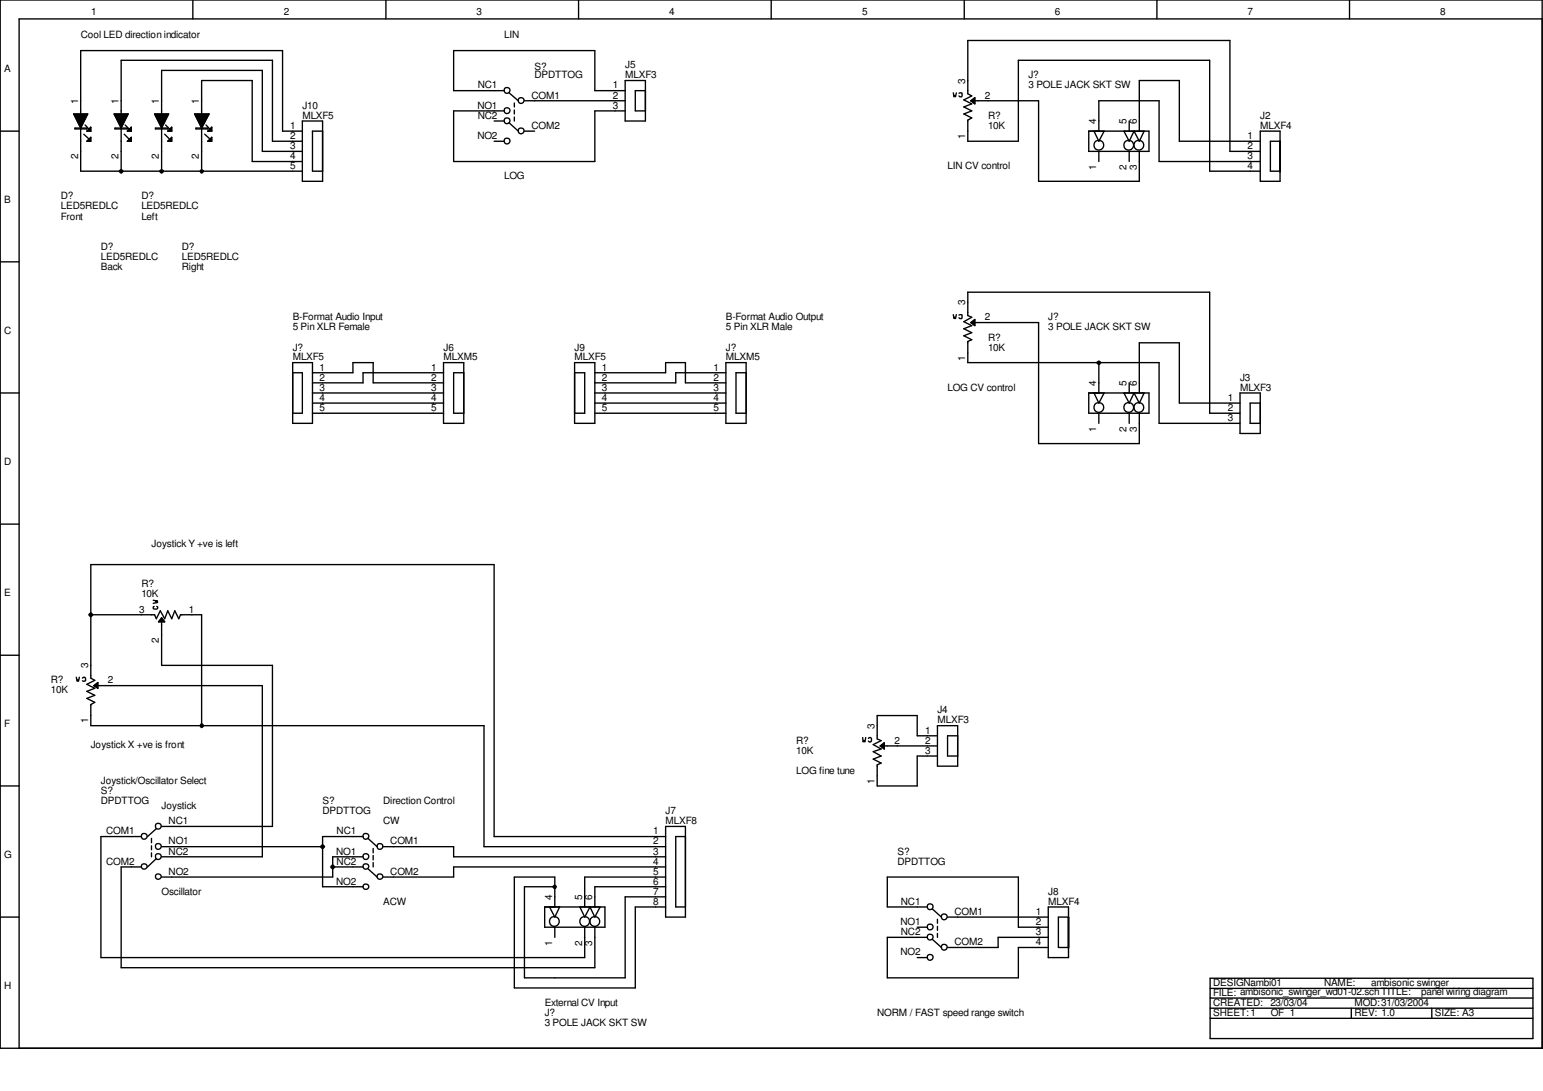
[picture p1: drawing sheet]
<svg xmlns="http://www.w3.org/2000/svg" width="297mm" height="210mm" viewBox="0 0 297 210" stroke-linecap="round" stroke-linejoin="round" font-family="sans-serif">
<g fill="none" stroke="#000" stroke-width=".26">
<path d="M0 0h296.9v201.7h-296.9zM37.1 0v3.6M74.3 0v3.6M97.1 17.4h-9.8v-7.7h27.2v7.7h5.9M98 17.9l1.8 1.5M99 19.8v.8M101 19.4h19.4M111.4 0v3.6M120.4 15.5h3.8v7.8h-3.8zM124.2 17.4h-1.9v3.9h1.9M148.5 0v3.6M183.5 17.9l.2 .7 .1-.2 .1 .2 .2-.7"/>
<path d="M184.6 17.9h.6l-.1 .7h-.3l-.2-.1M185.6 0v3.6M186.9 19.4h13v15.5h19.4v-5.8M186.9 19.4l.8-.6v1.2zM222.7 0v3.6M259.8 0v3.6M296.9 3.6h-293.2v198.1M0 25.2h3.7M14.2 21.9h2.7l-1.4 2.7zM14.4 24.6h2.3v.2h-2.3zM15.5 21.9v-12.2h38.9v15.5h3.8M15.5 24.6v8.3h42.7"/>
<path d="M16.1 25.8l1 1M16.4 24l1.1 1.2M16.7 25.2l.8-.7v.7zM17.5 26.4v.8h-.8zM22 21.9h2.7l-1.4 2.7zM22.1 24.6h2.4v.2h-2.4zM23.3 21.9v-10.3h29.1v15.6h5.8M23.3 24.6v8.3M23.9 25.8l.9 1M24.1 24l1.2 1.2M24.5 25.2l.8-.7v.7zM25.3 26.4v.8h-.8z"/>
<path d="M29.8 21.9h2.7l-1.4 2.7zM29.9 24.6h2.4v.2h-2.4zM31.1 21.9v-8.4h19.4v15.6h7.7M31.1 24.6v8.3M31.7 25.8l.9 1M31.9 24l1.2 1.2M32.3 25.2l.8-.7v.7zM33.1 26.4v.8h-.8zM37.5 21.9h2.8l-1.5 2.7zM37.7 24.6h2.3v.2h-2.3zM38.8 21.9v-6.4h9.8v15.6h9.6M38.8 24.6v8.3"/>
<path d="M39.4 25.8l1 1M39.7 24l1.1 1.2M40 25.2l.8-.7v.7zM40.8 26.4v.8h-.8zM58.2 23.3h3.9v11.6h-3.9zM62.1 25.2h-1.9v7.7h1.9M95.1 27.2h2M95.1 23.3h2M97.1 21.3h-9.8v9.8h27.2v-9.8h5.9M98 23.6l1.8 1.6M99 21.2v.7M99 22.5v.8"/>
<path d="M101 25.2h1.9M209.6 25.2h11.6v3.9h-11.6zM210.6 25.2l.9 2 1.1-2M211.5 25.2v-5.8h11.6v11.7h19.5M211.5 29.1v2M216.4 25.2l1 2 .9-2 1 2 1-2M217.4 23.3v1.9M217.4 29.1v2M219.3 25.2v-9.7h7.7v11.7h15.6M242.6 25.2h3.8v9.7h-3.8zM242.6 29.1h-5.8v-21.3h-50.5v10.2l.8 .5-1.6 .7 1.6 .8-1.6 .6 1.6 .7-1.6 .6 1.6 .8-.8 .4v4.1h9.7v-15.6h36.9v21.3h9.7M246.4 27.2h.1"/>
<path d="M246.4 32.9h.1M246.4 27.2h-1.8v5.7h1.8M0 50.4h3.7M0 75.6h3.7M56.3 71.7h1.9v7.8h-1.9M56.3 69.8h3.9v11.6h-3.9zM60.2 75.6h25.2M60.2 71.7h7.7v-1.9h3.9v3.9h13.6M60.2 79.5h25.2M60.2 77.6h25.2M85.4 69.8h3.9v11.6h-3.9zM85.4 71.7h-15.5v2h-9.7"/>
<path d="M89.3 71.7h-2v7.8h2M110.6 71.7h2v7.8h-2M110.6 69.8h3.9v11.6h-3.9zM114.5 75.6h25.2M114.5 71.7h13.6v-1.9h3.8v3.9h7.8M114.5 79.5h25.2M114.5 77.6h25.2M139.7 71.7h-9.6v2h-15.6M139.7 69.8h3.9v11.6h-3.9zM143.6 71.7h-1.9v7.8h1.9M183.5 60.5l.2 .8 .1-.3 .1 .3 .2-.8M184.6 60.6h.6l-.1 .7h-.3l-.2-.2"/>
<path d="M186.9 62.1h13v23.2h19.4v-5.8M186.9 62.1l.8-.6v1.2zM209.6 75.6h11.6v3.9h-11.6zM210.6 75.6l.9 2 1.1-2M211.5 69.8v5.8M211.5 79.5v1.9M216.4 75.6l1 2 .9-2 1 2 1-2M217.4 73.7v1.9M217.4 79.5v1.9M219.3 75.6v-9.6h7.7v11.6h11.7M238.7 75.6h3.9v7.8h-3.9zM238.7 79.5h-5.8v-23.3h-46.6v4.5l.8 .3-1.6 .9 1.6 .8-1.6 .5 1.6 .8-1.6 .6 1.6 .8-.8 .3v4.1h36.8v11.6h15.6"/>
<path d="M242.6 77.6h-1.9v3.8h1.9M0 100.8h3.7M17.5 118.3h12.3l.3 .7 .8-1.5 .8 1.5 .6-1.5 .8 1.5 .6-1.5 .7 1.5 .4-.7h4v21.3M29.5 115.5l.8 .2h-.3l.3 .2-.8 .2M29.7 116.7l-.2 .1v.3l.2 .1 .6-.1v-.3l-.1-.1M31.1 118.9v9.1h21.3v31h-21.3M31.1 118.9l.6 .7h-1.2zM0 126.1h3.7M14.7 130.3l.2 .8 .1-.3 .1 .3 .2-.8M15.9 130.5l.1-.2 .5 .2v.5h-.6M18.1 131.9h32.4v32.9h-19.4M18.1 131.9l.7-.6v1.1z"/>
<path d="M180.5 139.6h3.9v7.8h-3.9zM0 151.2h3.7M30.1 159.4l-1.7 1.6M128.1 159h3.8v17.4h-3.8zM166.1 141.9l.1 .8 .1-.2 .2 .2 .2-.8M167.2 142.1l.1-.2 .5 .2v.5l-.2 .1-.4-.1M169.5 143.5h11M169.5 143.5l.7-.6v1.2zM180.5 141.6h-3.9v-3.9h-7.7v4.5l.7 .3-1.5 .8 1.5 .8-1.5 .5 1.5 .9-1.5 .5 1.5 .8-.7 .4v4h7.7v-5.7h3.9M184.4 141.6h-2v3.9h2M0 176.4h3.7M27.2 161h-7.8v23.2h93.2v-5.8"/>
<path d="M27.2 166.8h-3.9v19.4h91.2v-7.8M29.2 161.3v.8M29.2 162.7v.8M29.2 164.1v.7M30.1 165.2l-1.7 1.6M31.1 162.9h31M64 166.8h5.9M69.9 161h-7.8v9.6h7.8M69.9 164.8h-5.9v3.9h-32.9M70.8 161.3l1.8 1.6M70.8 167.1l1.8 1.6M71.8 163.2v.9"/>
<path d="M71.8 164.6v.8M71.8 165.9v.9M73.8 162.9h13.5v1.9h40.8M104.9 174.5h11.6v3.9h-11.6zM105.8 174.5l1 1.9 .9-1.9M106.8 174.5v-5.8h-7.8v21.4h23.3v-15.6h5.8M106.8 170.6h-5.8v17.5h19.4v-15.5h7.7M106.8 178.4v1.9M111.6 174.5l1 1.9 1-1.9 .9 1.9 1-1.9M128.1 161h-33v-52.4h-77.6v21.9l.7 .4-1.5 .8 1.5 .7-1.5 .6 1.5 .8-1.5 .6 1.5 .7-.7 .5v4h75.7v23.3h34.9M128.1 166.8h-40.8v1.9h-13.5M128.1 168.7h-15.5v5.8"/>
<path d="M128.1 170.6h-13.6v3.9M131.9 161h-1.8v13.5h1.8M176.6 178.4h1.9M178.5 174.5h-7.7v-5.8h25.2v9.7h5.8M179.5 174.9l1.7 1.5M180.5 176.9v.7M180.5 178.2v.8M180.5 179.6v.7M182.4 176.4h19.4M201.8 174.5h3.9v9.7h-3.9zM205.7 176.4h.1M205.7 176.4h-2v5.9h2"/>
<path d="M176.6 184.2h1.9M178.5 180.3h-7.7v7.8h25.2v-5.8h5.8M179.5 180.8l1.7 1.5M201.8 180.3h-9.7v2h-9.7M205.7 182.3h.1M233 190.2h62.1M233 192h62.1M233 194h62.1M233 195.9h62.1M233 188.2h62.1v11.6h-62.1zM260.1 194v1.9M275.6 194v1.9"/>
<circle cx="97.6" cy="17.4" r=".57"/>
<circle cx="100.3" cy="19.3" r=".57"/>
<circle cx="97.6" cy="23.2" r=".57"/>
<circle cx="97.6" cy="27.1" r=".57"/>
<circle cx="97.6" cy="21.3" r=".57"/>
<circle cx="100.3" cy="25.2" r=".57"/>
<circle cx="211.5" cy="27.9" r=".94"/>
<circle cx="217.3" cy="27.9" r=".94"/>
<circle cx="219.2" cy="27.9" r=".94"/>
<circle cx="211.5" cy="78.4" r=".94"/>
<circle cx="217.3" cy="78.4" r=".94"/>
<circle cx="219.2" cy="78.4" r=".94"/>
<circle cx="30.5" cy="159" r=".57"/>
<circle cx="27.7" cy="160.9" r=".57"/>
<circle cx="27.8" cy="166.7" r=".55"/>
<circle cx="30.5" cy="162.8" r=".57"/>
<circle cx="30.5" cy="164.8" r=".57"/>
<circle cx="30.5" cy="168.6" r=".55"/>
<circle cx="70.4" cy="160.9" r=".57"/>
<circle cx="70.4" cy="164.8" r=".57"/>
<circle cx="70.4" cy="170.6" r=".55"/>
<circle cx="70.4" cy="166.7" r=".55"/>
<circle cx="73.1" cy="162.8" r=".57"/>
<circle cx="73.1" cy="168.6" r=".55"/>
<circle cx="106.7" cy="177.3" r=".94"/>
<circle cx="112.5" cy="177.3" r=".94"/>
<circle cx="114.5" cy="177.3" r=".94"/>
<circle cx="179" cy="178.3" r=".57"/>
<circle cx="179" cy="174.4" r=".57"/>
<circle cx="181.8" cy="176.4" r=".57"/>
<circle cx="179" cy="184.2" r=".57"/>
<circle cx="179" cy="180.3" r=".57"/>
<circle cx="181.8" cy="182.2" r=".57"/>
</g>
<g fill="#000">
<path d="M186.9 19.4l.8-.6v1.2zM14.2 21.9h2.7l-1.4 2.7zM16.7 25.2l.8-.7v.7zM16.7 27.2l.8-.8v.8zM23.1 32.9l.2-.1 .3 .1-.3 .3zM22 21.9h2.7l-1.4 2.7zM24.5 25.2l.8-.7v.7zM24.5 27.2l.8-.8v.8zM30.9 32.9l.2-.1 .3 .1-.3 .3zM29.8 21.9h2.7l-1.4 2.7zM32.3 25.2l.8-.7v.7zM32.3 27.2l.8-.8v.8z"/>
<path d="M38.8 32.8l.3 .1-.3 .3-.2-.3zM37.5 21.9h2.8l-1.5 2.7zM40 25.2l.8-.7v.7zM40 27.2l.8-.8v.8zM186.9 62.1l.8-.6v1.2zM211.3 69.8l.2-.2 .3 .2-.3 .2zM17.5 118l.2 .3-.2 .2-.3-.2zM31.1 118.9l.6 .7h-1.2zM18.1 131.9l.7-.6v1.1zM38.8 139.4l.3 .2-.3 .3-.2-.3zM169.5 143.5l.7-.6v1.2zM62.1 162.6l.3 .3-.3 .3-.3-.3z"/>
<path d="M63.8 166.8l.2-.3 .3 .3-.3 .2zM106.5 170.6l.3-.2 .2 .2-.2 .3z"/>
</g>
<g fill="none" stroke="#000" stroke-width=".19">
<path d="M186.9 19.4l.8-.6v1.2zM14.2 21.9h2.7l-1.4 2.7zM16.7 25.2l.8-.7v.7zM16.7 27.2l.8-.8v.8zM22 21.9h2.7l-1.4 2.7zM24.5 25.2l.8-.7v.7zM24.5 27.2l.8-.8v.8zM29.8 21.9h2.7l-1.4 2.7zM32.3 25.2l.8-.7v.7zM32.3 27.2l.8-.8v.8zM37.5 21.9h2.8l-1.5 2.7zM40 25.2l.8-.7v.7z"/>
<path d="M40 27.2l.8-.8v.8zM186.9 62.1l.8-.6v1.2zM31.1 118.9l.6 .7h-1.2zM18.1 131.9l.7-.6v1.1zM169.5 143.5l.7-.6v1.2z"/>
</g>
<path d="M23.1 32.9l.2-.1 .3 .1-.3 .3zM30.9 32.9l.2-.1 .3 .1-.3 .3zM38.8 32.8l.3 .1-.3 .3-.2-.3zM211.3 69.8l.2-.2 .3 .2-.3 .2zM17.5 118l.2 .3-.2 .2-.3-.2zM38.8 139.4l.3 .2-.3 .3-.2-.3zM62.1 162.6l.3 .3-.3 .3-.3-.3zM63.8 166.8l.2-.3 .3 .3-.3 .2zM106.5 170.6l.3-.2 .2 .2-.2 .3z" fill="none" stroke="#000" stroke-width=".51"/>
<g font-size="1.9">
<text x="17.6" y="3">1</text>
<text x="54.6" y="3">2</text>
<text x="91.7" y="3">3</text>
<text x="128.8" y="3">4</text>
<text x="166" y="3">5</text>
<text x="203.1" y="3">6</text>
<text x="240.2" y="3">7</text>
<text x="277.2" y="3">8</text>
<text x="15.5" y="7.4">Cool LED direction indicator</text>
<text x="97.1" y="7.4">LIN</text>
<text x=".8" y="13.8">A</text>
<text x="92" y="17">NC1</text>
<text x="102.9" y="13.5">S?</text>
<text x="102.9" y="15.1">DPDTTOG</text>
<text x="118" y="17">1</text>
<text x="120.4" y="13.1">J5</text>
<text x="120.4" y="15.1">MLXF3</text>
<text x="185.8" y="16.1" transform="rotate(-90 185.8 16.1)">3</text>
<text x="198" y="15.1">J?</text>
<text x="198" y="17">3 POLE JACK SKT SW</text>
<text x="15" y="20" transform="rotate(-90 15 20)">1</text>
<text x="22.8" y="20" transform="rotate(-90 22.8 20)">1</text>
<text x="30.6" y="20" transform="rotate(-90 30.6 20)">1</text>
<text x="38.3" y="20" transform="rotate(-90 38.3 20)">1</text>
<text x="58.2" y="20.9">J10</text>
<text x="58.2" y="22.9">MLXF5</text>
<text x="91.9" y="20.9">NO1</text>
<text x="92" y="22.9">NC2</text>
<text x="102.3" y="19">COM1</text>
<text x="118" y="19">2</text>
<text x="118" y="20.9">3</text>
<text x="189.6" y="19">2</text>
<text x="190.2" y="22.9">R?</text>
<text x="211" y="23.9" transform="rotate(-90 211 23.9)">4</text>
<text x="216.9" y="23.9" transform="rotate(-90 216.9 23.9)">5</text>
<text x="218.8" y="23.9" transform="rotate(-90 218.8 23.9)">6</text>
<text x="242.6" y="22.9">J2</text>
<text x="55.8" y="24.8">1</text>
<text x="55.8" y="26.8">2</text>
<text x="55.8" y="28.7">3</text>
<text x="91.9" y="26.8">NO2</text>
<text x="102.3" y="24.8">COM2</text>
<text x="185.8" y="26.8" transform="rotate(-90 185.8 26.8)">1</text>
<text x="190.2" y="24.8">10K</text>
<text x="240.2" y="26.8">1</text>
<text x="240.2" y="28.7">2</text>
<text x="242.6" y="24.8">MLXF4</text>
<text x="15" y="30.6" transform="rotate(-90 15 30.6)">2</text>
<text x="22.8" y="30.6" transform="rotate(-90 22.8 30.6)">2</text>
<text x="30.6" y="30.6" transform="rotate(-90 30.6 30.6)">2</text>
<text x="38.3" y="30.6" transform="rotate(-90 38.3 30.6)">2</text>
<text x="55.8" y="30.6">4</text>
<text x="55.8" y="32.5">5</text>
<text x="97.1" y="34.5">LOG</text>
<text x="182.4" y="32.5">LIN CV control</text>
<text x="211" y="32.8" transform="rotate(-90 211 32.8)">1</text>
<text x="216.9" y="32.8" transform="rotate(-90 216.9 32.8)">2</text>
<text x="218.8" y="32.8" transform="rotate(-90 218.8 32.8)">3</text>
<text x="240.2" y="30.6">3</text>
<text x="240.2" y="32.5">4</text>
<text x=".8" y="39">B</text>
<text x="11.7" y="38.4">D?</text>
<text x="11.7" y="40.3">LED5REDLC</text>
<text x="27.2" y="38.4">D?</text>
<text x="27.2" y="40.3">LED5REDLC</text>
<text x="11.7" y="42.2">Front</text>
<text x="27.2" y="42.2">Left</text>
<text x="19.4" y="51.9">Back</text>
<text x="19.4" y="48.1">D?</text>
<text x="19.4" y="50">LED5REDLC</text>
<text x="35" y="51.9">Right</text>
<text x="35" y="48.1">D?</text>
<text x="35" y="50">LED5REDLC</text>
<text x="185.8" y="58.8" transform="rotate(-90 185.8 58.8)">3</text>
<text x=".8" y="64.2">C</text>
<text x="56.3" y="61.6">B-Format Audio Input</text>
<text x="56.3" y="63.6">5 Pin XLR Female</text>
<text x="139.7" y="63.6">5 Pin XLR Male</text>
<text x="139.7" y="61.6">B-Format Audio Output</text>
<text x="189.6" y="61.6">2</text>
<text x="190.2" y="65.5">R?</text>
<text x="201.8" y="61.6">J?</text>
<text x="201.8" y="63.6">3 POLE JACK SKT SW</text>
<text x="56.3" y="67.5">J?</text>
<text x="56.3" y="69.3">MLXF5</text>
<text x="61.5" y="71.3">1</text>
<text x="83" y="71.3">1</text>
<text x="85.4" y="67.5">J6</text>
<text x="85.4" y="69.3">MLXM5</text>
<text x="110.6" y="67.5">J9</text>
<text x="110.6" y="69.3">MLXF5</text>
<text x="115.9" y="71.3">1</text>
<text x="137.4" y="71.3">1</text>
<text x="139.7" y="67.5">J?</text>
<text x="139.7" y="69.3">MLXM5</text>
<text x="185.8" y="69.4" transform="rotate(-90 185.8 69.4)">1</text>
<text x="190.2" y="67.5">10K</text>
<text x="61.5" y="73.2">2</text>
<text x="61.5" y="75.2">3</text>
<text x="61.5" y="77.1">4</text>
<text x="83" y="73.2">2</text>
<text x="83" y="75.2">3</text>
<text x="83" y="77.1">4</text>
<text x="115.9" y="73.2">2</text>
<text x="115.9" y="75.2">3</text>
<text x="115.9" y="77.1">4</text>
<text x="137.4" y="73.2">2</text>
<text x="137.4" y="75.2">3</text>
<text x="137.4" y="77.1">4</text>
<text x="182.4" y="75.2">LOG CV control</text>
<text x="211" y="74.3" transform="rotate(-90 211 74.3)">4</text>
<text x="216.9" y="74.3" transform="rotate(-90 216.9 74.3)">5</text>
<text x="218.8" y="74.3" transform="rotate(-90 218.8 74.3)">6</text>
<text x="236.3" y="77.1">1</text>
<text x="238.7" y="73.2">J3</text>
<text x="238.7" y="75.2">MLXF3</text>
<text x="61.5" y="79.1">5</text>
<text x="83" y="79.1">5</text>
<text x="115.9" y="79.1">5</text>
<text x="137.4" y="79.1">5</text>
<text x="211" y="83.1" transform="rotate(-90 211 83.1)">1</text>
<text x="216.9" y="83.1" transform="rotate(-90 216.9 83.1)">2</text>
<text x="218.8" y="83.1" transform="rotate(-90 218.8 83.1)">3</text>
<text x="236.3" y="79.1">2</text>
<text x="236.3" y="81">3</text>
<text x=".8" y="89.4">D</text>
<text x="29.2" y="105.2">Joystick Y +ve is left</text>
<text x="27.2" y="112.9">R?</text>
<text x=".8" y="114.6">E</text>
<text x="26.8" y="117.9">3</text>
<text x="27.2" y="114.9">10K</text>
<text x="36.4" y="117.9">1</text>
<text x="30.6" y="123.7" transform="rotate(-90 30.6 123.7)">2</text>
<text x="9.8" y="131.5">R?</text>
<text x="17" y="128.6" transform="rotate(-90 17 128.6)">3</text>
<text x="20.8" y="131.5">2</text>
<text x="9.8" y="133.4">10K</text>
<text x="180.5" y="137.2">J4</text>
<text x=".8" y="139.9">F</text>
<text x="17" y="139.2" transform="rotate(-90 17 139.2)">1</text>
<text x="17.5" y="143.9">Joystick X +ve is front</text>
<text x="153.3" y="143.1">R?</text>
<text x="168.4" y="140.2" transform="rotate(-90 168.4 140.2)">3</text>
<text x="172.2" y="143.1">2</text>
<text x="178.1" y="141.1">1</text>
<text x="178.1" y="143.1">2</text>
<text x="180.5" y="139.2">MLXF3</text>
<text x="153.3" y="145">10K</text>
<text x="153.3" y="148.8">LOG fine tune</text>
<text x="178.1" y="145">3</text>
<text x="19.4" y="150.8">Joystick/Oscillator Select</text>
<text x="19.4" y="152.7">S?</text>
<text x="19.4" y="154.7">DPDTTOG</text>
<text x="31.1" y="155.6">Joystick</text>
<text x="62.1" y="154.7">S?</text>
<text x="73.8" y="154.7">Direction Control</text>
<text x="168.4" y="150.9" transform="rotate(-90 168.4 150.9)">1</text>
<text x="20.4" y="160.5">COM1</text>
<text x="32.5" y="158.6">NC1</text>
<text x="62.1" y="156.6">DPDTTOG</text>
<text x="64.8" y="160.5">NC1</text>
<text x="73.8" y="158.6">CW</text>
<text x="125.8" y="160.5">1</text>
<text x="128.1" y="156.6">J7</text>
<text x="128.1" y="158.6">MLXF8</text>
<text x=".8" y="165">G</text>
<text x="20.4" y="166.4">COM2</text>
<text x="32.5" y="162.5">NO1</text>
<text x="32.5" y="164.4">NC2</text>
<text x="64.7" y="164.4">NO1</text>
<text x="64.8" y="166.4">NC2</text>
<text x="75.1" y="162.5">COM1</text>
<text x="125.8" y="162.5">2</text>
<text x="125.8" y="164.4">3</text>
<text x="125.8" y="166.4">4</text>
<text x="172.8" y="164.4">S?</text>
<text x="172.8" y="166.4">DPDTTOG</text>
<text x="31.1" y="172.1">Oscillator</text>
<text x="32.5" y="168.3">NO2</text>
<text x="64.7" y="170.2">NO2</text>
<text x="75.1" y="168.3">COM2</text>
<text x="106.3" y="173.1" transform="rotate(-90 106.3 173.1)">4</text>
<text x="112.1" y="173.1" transform="rotate(-90 112.1 173.1)">5</text>
<text x="114" y="173.1" transform="rotate(-90 114 173.1)">6</text>
<text x="125.8" y="168.3">5</text>
<text x="125.8" y="170.2">6</text>
<text x="125.8" y="172.1">7</text>
<text x="201.8" y="172.1">J8</text>
<text x="73.8" y="174.1">ACW</text>
<text x="125.8" y="174.1">8</text>
<text x="173.4" y="178">NO1</text>
<text x="173.4" y="174.1">NC1</text>
<text x="173.4" y="179.9">NC2</text>
<text x="183.8" y="176">COM1</text>
<text x="199.4" y="176">1</text>
<text x="199.4" y="178">2</text>
<text x="199.4" y="179.9">3</text>
<text x="201.8" y="174.1">MLXF4</text>
<text x="106.3" y="182" transform="rotate(-90 106.3 182)">1</text>
<text x="112.1" y="182" transform="rotate(-90 112.1 182)">2</text>
<text x="114" y="182" transform="rotate(-90 114 182)">3</text>
<text x="173.4" y="183.8">NO2</text>
<text x="183.8" y="181.9">COM2</text>
<text x="199.4" y="181.9">4</text>
<text x=".8" y="190.2">H</text>
<text x="233.5" y="191.6">FILE: ambisonic_swinger_wd01-02.schTITLE:</text>
<text x="233.5" y="189.7">DESIGN:ambi01</text>
<text x="254.9" y="189.7">NAME:</text>
<text x="263.9" y="189.7">ambisonic swinger</text>
<text x="273.6" y="191.5">panel wiring diagram</text>
<text x="104.9" y="193.5">External CV Input</text>
<text x="104.9" y="195.4">J?</text>
<text x="104.9" y="197.4">3 POLE JACK SKT SW</text>
<text x="168.9" y="195.4">NORM / FAST speed range switch</text>
<text x="233.5" y="195.5">SHEET:1</text>
<text x="233.5" y="193.5">CREATED:</text>
<text x="244.6" y="193.5">23/03/04</text>
<text x="244.6" y="195.5">OF 1</text>
<text x="260.7" y="195.5">REV: 1.0</text>
<text x="260.7" y="193.5">MOD:31/03/2004</text>
<text x="276.2" y="195.5">SIZE: A3</text>
</g>
</svg>
